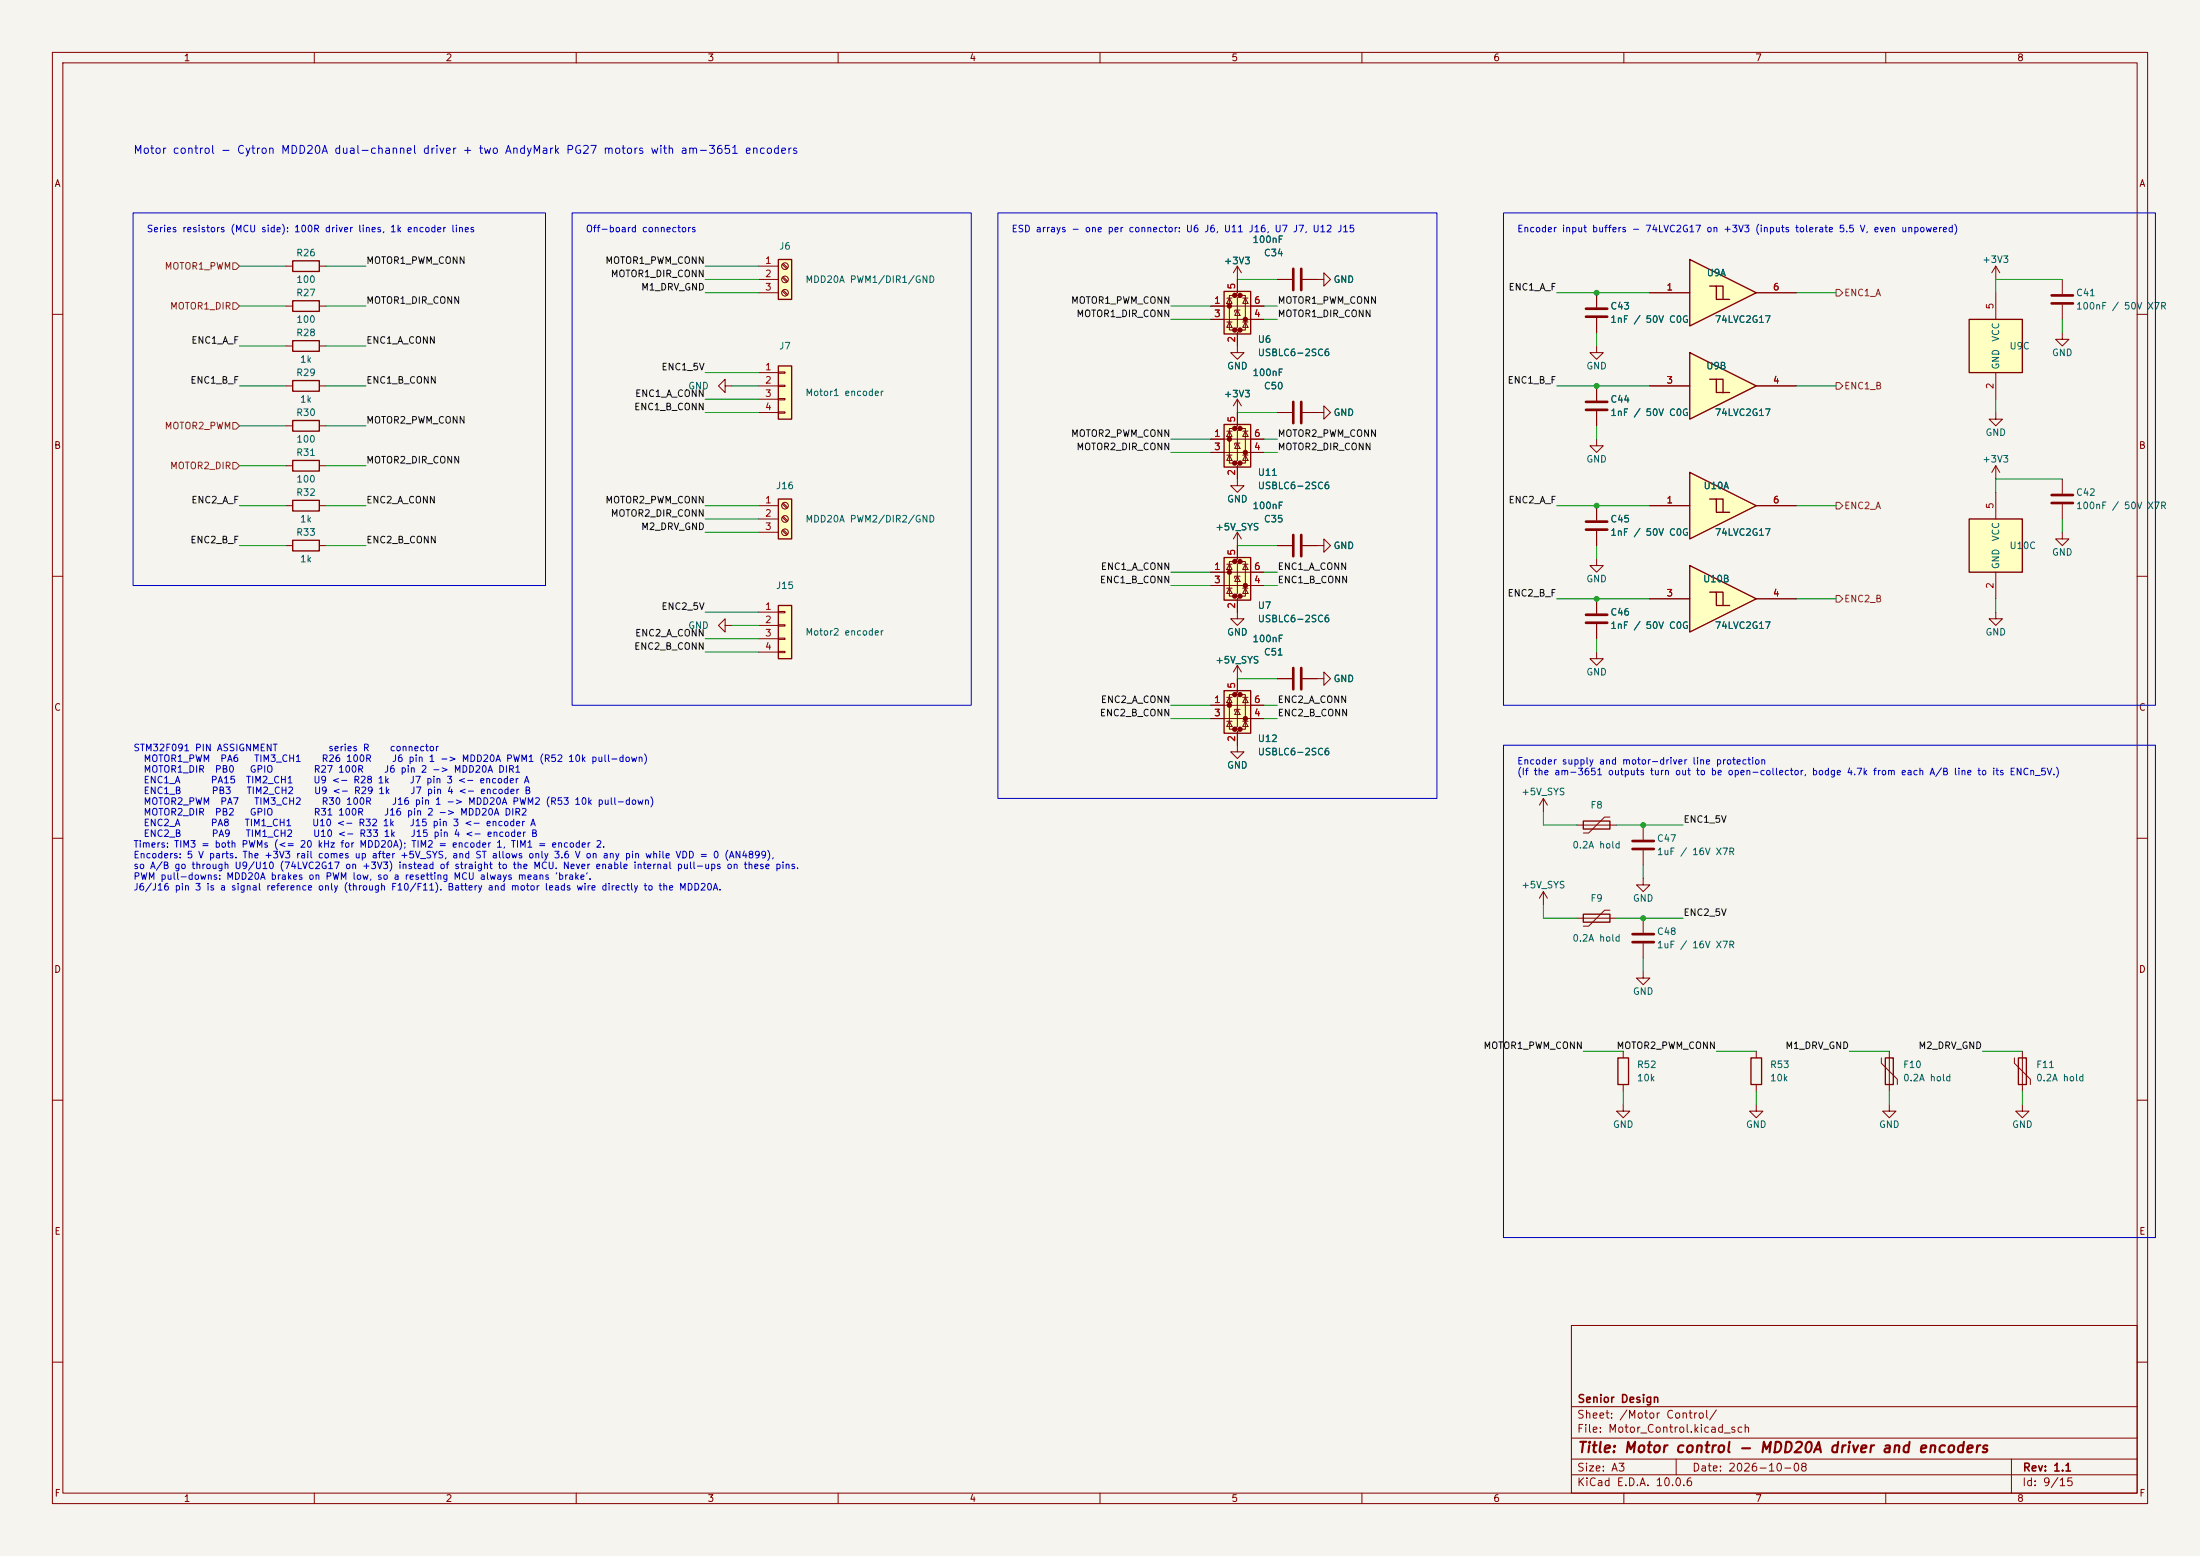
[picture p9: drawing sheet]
<svg xmlns="http://www.w3.org/2000/svg" width="420mm" height="297mm" viewBox="0 0 420 297" stroke-linecap="round" stroke-linejoin="round" font-family="sans-serif">
<path d="M0 0h420v297h-420z" fill="#f5f4ef" stroke="#f5f4ef" stroke-width=".19"/>
<g fill="none" stroke="#840000" stroke-width=".19">
<path d="M10 10h400v277h-400zM12 12h396v273h-396zM60 10v2M110 10v2M160 10v2M210 10v2M260 10v2M310 10v2M360 10v2M10 60h2M138.4 73.7v-1.3l-1.2 1.3 1.2 1.2v-1.2h1.3M408 60h2"/>
<path d="M10 110h2M408 110h2M10 160h2M408 160h2M294.6 170.2l-.7 1.3M294.6 170.2l.8 1.3M294.6 170.2v2.5M10 210h2M408 210h2M300 253h108v32h-108zM10 260h2M300 278.5h108"/>
<path d="M300 274.5h108M300 268.5h108M320 278.5v3M384 278.5v6.5M408 260h2M60 285v2M110 285v2M160 285v2M210 285v2M260 285v2M300 281.5h108M310 285v2"/>
<path d="M360 285v2"/>
</g>
<path d="M375.9 61h10.2v10.1h-10.2z" fill="#ffffc2"/>
<path d="M375.9 61h10.2v10.1h-10.2z" fill="none" stroke="#840000" stroke-width=".25"/>
<path d="M381 55.9v5.1M381 71.1v5.1" fill="none" stroke="#840000" stroke-width=".19"/>
<g fill="#ffffc2">
<path d="M322.6 108l12.7 6.3-12.7 6.4z"/>
<path d="M326.4 113l3.8 2.6h-2.5v-2.6z"/>
<path d="M327.7 113h1.2v2.6z"/>
</g>
<path d="M322.6 108l12.7 6.3-12.7 6.4zM326.4 113h1.3v2.6h2.5M327.7 113h1.2v2.6" fill="none" stroke="#840000" stroke-width=".25"/>
<path d="M236.2 50.8l-.7 1.3M236.2 50.8l.8 1.3M236.2 50.8v2.5M243.8 53.3h2.8M248.7 53.3h2.8M315 114.3h7.6M335.3 114.3h7.6" fill="none" stroke="#840000" stroke-width=".19"/>
<path d="M246.9 51.3v4.1M248.4 51.3v4.1" fill="none" stroke="#840000" stroke-width=".51"/>
<path d="M233.7 55.6h5.1v8.2h-5.1z" fill="#ffffc2"/>
<g fill="#840000" stroke="#840000" stroke-width=".51">
<circle cx="234.7" cy="58.4" r=".25"/>
<circle cx="235.7" cy="56.4" r=".25"/>
<circle cx="235.7" cy="63" r=".25"/>
<circle cx="236.7" cy="56.4" r=".25"/>
<circle cx="236.7" cy="63" r=".25"/>
<circle cx="237.7" cy="61" r=".25"/>
</g>
<g fill="none" stroke="#840000" stroke-width=".19">
<path d="M231.1 58.4h10.2M234.2 56.9h1M234.7 56.9l.5 1h-1zM235.7 56.4h-1v6.6h1M236.2 53.3v2.6l-.5 .5h1l-.5 .5v5.6l-.5 .5h1l-.5 .5v2.5M236.2 59.2l.5 1h-1zM236.7 59.2h-1v.4M236.7 56.4h1v6.6h-1M237.2 56.9h1.1M237.7 56.9l.6 1h-1.1zM251.5 53.3h1.2v-1.2l1.3 1.2-1.3 1.3v-1.3M231.1 61h10.2"/>
<path d="M234.2 61.5h1M234.7 61.5l.5 1h-1zM237.2 61.5h1.1M237.7 61.5l.6 1h-1.1zM381 78.7v1.3h1.3l-1.3 1.3-1.3-1.3h1.3M236.2 116.8v1.3h1.3l-1.3 1.3-1.3-1.3h1.3"/>
</g>
<path d="M233.7 55.6h5.1v8.2h-5.1z" fill="none" stroke="#840000" stroke-width=".25"/>
<path d="M233.7 106.4h5.1v8.2h-5.1z" fill="#ffffc2"/>
<g fill="#840000" stroke="#840000" stroke-width=".51">
<circle cx="234.7" cy="109.2" r=".25"/>
<circle cx="235.7" cy="107.2" r=".25"/>
<circle cx="235.7" cy="113.8" r=".25"/>
<circle cx="236.7" cy="107.2" r=".25"/>
<circle cx="236.7" cy="113.8" r=".25"/>
<circle cx="237.7" cy="111.8" r=".25"/>
</g>
<g fill="none" stroke="#840000" stroke-width=".19">
<path d="M231.1 109.2h10.2M231.1 111.8h10.2M234.2 112.3h1M234.2 107.7h1M234.7 107.7l.5 1h-1zM234.7 112.3l.5 1h-1zM235.7 107.2h-1v6.6h1M236.2 104.1v2.6l-.5 .5h1l-.5 .5v5.6l-.5 .5h1l-.5 .5v2.5M236.2 110l.5 1h-1zM236.7 110h-1v.4M236.7 107.2h1v6.6h-1M237.2 112.3h1.1"/>
<path d="M237.2 107.7h1.1M237.7 107.7l.6 1h-1.1zM237.7 112.3l.6 1h-1.1z"/>
</g>
<path d="M233.7 106.4h5.1v8.2h-5.1z" fill="none" stroke="#840000" stroke-width=".25"/>
<path d="M233.7 81h5.1v8.2h-5.1z" fill="#ffffc2"/>
<g fill="#840000" stroke="#840000" stroke-width=".51">
<circle cx="234.7" cy="83.8" r=".25"/>
<circle cx="235.7" cy="81.8" r=".25"/>
<circle cx="235.7" cy="88.4" r=".25"/>
<circle cx="236.7" cy="81.8" r=".25"/>
<circle cx="236.7" cy="88.4" r=".25"/>
<circle cx="237.7" cy="86.4" r=".25"/>
</g>
<g fill="none" stroke="#840000" stroke-width=".19">
<path d="M54.6 50.8h1.3M54.6 58.4h1.3M61 50.8h1.2M61 58.4h1.2M236.2 76.2v5.1l-.5 .5h1l-.5 .5v5.6l-.5 .5h1l-.5 .5v2.5M236.2 76.2l-.7 1.3M236.2 76.2l.8 1.3M231.1 83.8h10.2M231.1 86.4h10.2M234.2 86.9h1M234.2 82.3h1M234.7 82.3l.5 1h-1z"/>
<path d="M234.7 86.9l.5 1h-1zM235.7 81.8h-1v6.6h1M236.2 84.6l.5 1h-1zM236.7 84.6h-1v.4M236.7 81.8h1v6.6h-1M237.2 86.9h1.1M237.2 82.3h1.1M237.7 82.3l.6 1h-1.1zM237.7 86.9l.6 1h-1.1zM381 88.9l-.8 1.3M381 88.9l.8 1.3M381 88.9v2.5"/>
<path d="M393.7 91.4v2.8M393.7 96.3v2.8M236.2 101.6v2.5M236.2 101.6l-.7 1.3M236.2 101.6l.8 1.3M393.7 101.6v1.3h1.3l-1.3 1.2-1.3-1.2h1.3"/>
</g>
<path d="M55.9 49.8h5.1v2h-5.1zM55.9 57.4h5.1v2h-5.1zM233.7 81h5.1v8.2h-5.1z" fill="none" stroke="#840000" stroke-width=".25"/>
<path d="M391.7 94.5h4M391.7 96h4" fill="none" stroke="#840000" stroke-width=".51"/>
<path d="M233.7 131.8h5.1v8.2h-5.1z" fill="#ffffc2"/>
<g fill="#840000" stroke="#840000" stroke-width=".51">
<circle cx="234.7" cy="134.6" r=".25"/>
<circle cx="235.7" cy="132.6" r=".25"/>
<circle cx="235.7" cy="139.2" r=".25"/>
<circle cx="236.7" cy="132.6" r=".25"/>
<circle cx="236.7" cy="139.2" r=".25"/>
<circle cx="237.7" cy="137.2" r=".25"/>
</g>
<g fill="none" stroke="#840000" stroke-width=".19">
<path d="M231.1 134.6h10.2M231.1 137.2h10.2M234.2 137.7h1M234.2 133.1h1M234.7 133.1l.5 1h-1zM234.7 137.7l.5 1h-1zM235.7 132.6h-1v6.6h1M236.2 127v5.1l-.5 .5h1l-.5 .5v5.6l-.5 .5h1l-.5 .5v3.8h1.3l-1.3 1.3-1.3-1.3h1.3M236.2 135.4l.5 1h-1zM236.2 127l-.7 1.3M236.2 127l.8 1.3M236.7 135.4h-1v.4"/>
<path d="M236.7 132.6h1v6.6h-1M237.2 137.7h1.1M237.2 133.1h1.1M237.7 133.1l.6 1h-1.1zM237.7 137.7l.6 1h-1.1zM243.8 129.5h2.8M248.7 129.5h4v-1.2l1.3 1.2-1.3 1.3v-1.3"/>
</g>
<path d="M233.7 131.8h5.1v8.2h-5.1z" fill="none" stroke="#840000" stroke-width=".25"/>
<path d="M246.9 127.5v4.1M248.4 127.5v4.1" fill="none" stroke="#840000" stroke-width=".51"/>
<path d="M375.9 99.1h10.2v10.1h-10.2z" fill="#ffffc2"/>
<path d="M55.9 65h5.1v2.1h-5.1zM55.9 72.6h5.1v2.1h-5.1zM55.9 87.9h5.1v2h-5.1zM55.9 80.3h5.1v2h-5.1zM55.9 95.5h5.1v2h-5.1zM375.9 99.1h10.2v10.1h-10.2zM55.9 103.1h5.1v2.1h-5.1z" fill="none" stroke="#840000" stroke-width=".25"/>
<g fill="none" stroke="#840000" stroke-width=".19">
<path d="M393.7 53.3v2.8M393.7 58.2v2.8M54.6 66h1.3M54.6 73.7h1.3M61 66h1.2M61 73.7h1.2M54.6 88.9h1.3M54.6 81.3h1.3M54.6 96.5h1.3M61 88.9h1.2M61 81.3h1.2M61 96.5h1.2"/>
<path d="M236.2 91.4v1.3h1.3l-1.3 1.3-1.3-1.3h1.3M381 94v5.1M54.6 104.1h1.3M61 104.1h1.2M243.8 104.1h2.8M248.7 104.1h2.8M304.8 114.3v2.8M304.8 119.1v2.8M381 109.2v5.1M304.8 124.5v1.2h1.3l-1.3 1.3-1.3-1.3h1.3"/>
</g>
<path d="M391.7 56.4h4M391.7 57.9h4M246.9 102.1v4.1M248.4 102.1v4.1M302.8 117.3h4M302.8 118.9h4" fill="none" stroke="#840000" stroke-width=".51"/>
<g fill="#ffffc2">
<path d="M322.6 90.2l12.7 6.3-12.7 6.4z"/>
<path d="M326.4 95.3l3.8 2.5h-2.5v-2.5z"/>
<path d="M327.7 95.3h1.2v2.5z"/>
</g>
<path d="M322.6 90.2l12.7 6.3-12.7 6.4zM326.4 95.3h1.3v2.5h2.5M327.7 95.3h1.2v2.5M334.3 201.9h2v5.1h-2z" fill="none" stroke="#840000" stroke-width=".25"/>
<path d="M393.7 63.5v1.3h1.3l-1.3 1.2-1.3-1.2h1.3M315 96.5h7.6M335.3 96.5h7.6M251.5 104.1h1.2v-1.2l1.3 1.2-1.3 1.3v-1.3M335.3 210.8v1.3h1.2l-1.2 1.3-1.3-1.3h1.3M335.3 200.7v1.2M335.3 207v1.3" fill="none" stroke="#840000" stroke-width=".19"/>
<path d="M148.6 49.5h2.5v7.7h-2.5z" fill="#ffffc2"/>
<path d="M148.6 49.5h2.5v7.7h-2.5z" fill="none" stroke="#840000" stroke-width=".25"/>
<g fill="none" stroke="#840000" stroke-width=".19">
<path d="M144.8 50.8h3.8M144.8 53.3h3.8M144.8 55.9h3.8M149.3 50.5l.9 .8M149.3 53l.9 .8M149.3 55.5l.9 .9M149.5 50.3l.9 .8M149.5 52.8l.9 .9M149.5 55.4l.9 .8M236.2 66v1.3h1.3l-1.3 1.3-1.3-1.3h1.3M243.8 78.7h2.8M248.7 78.7h4v-1.2l1.3 1.2-1.3 1.3v-1.3"/>
<circle cx="149.9" cy="53.3" r=".63"/>
<circle cx="149.9" cy="50.8" r=".63"/>
<circle cx="149.9" cy="55.9" r=".63"/>
</g>
<path d="M246.9 76.7v4.1M248.4 76.7v4.1" fill="none" stroke="#840000" stroke-width=".51"/>
<path d="M148.6 115.6h2.5v10.1h-2.5z" fill="#ffffc2"/>
<path d="M148.6 115.6h2.5v10.1h-2.5z" fill="none" stroke="#840000" stroke-width=".25"/>
<path d="M144.8 116.8h3.8M144.8 119.4h3.8M148.6 116.7h1.3v.3h-1.3zM148.6 119.3h1.3v.2h-1.3zM144.8 121.9h3.8M144.8 124.5h3.8M148.6 121.8h1.3v.2h-1.3zM148.6 124.3h1.3v.3h-1.3z" fill="none" stroke="#840000" stroke-width=".19"/>
<path d="M148.6 69.9h2.5v10.1h-2.5z" fill="#ffffc2"/>
<path d="M148.6 69.9h2.5v10.1h-2.5z" fill="none" stroke="#840000" stroke-width=".25"/>
<path d="M144.8 71.1h3.8M144.8 73.7h3.8M144.8 76.2h3.8M144.8 78.7h3.8M148.6 71h1.3v.2h-1.3zM148.6 73.5h1.3v.3h-1.3zM148.6 76.1h1.3v.2h-1.3zM148.6 78.6h1.3v.3h-1.3z" fill="none" stroke="#840000" stroke-width=".19"/>
<path d="M148.6 95.3h2.5v7.6h-2.5z" fill="#ffffc2"/>
<path d="M148.6 95.3h2.5v7.6h-2.5zM302.3 156.7h5v1.5h-5zM302.3 174.5h5v1.5h-5zM308.9 201.9h2v5.1h-2zM359.9 201.9h1.5v5.1h-1.5zM385.3 201.9h1.5v5.1h-1.5z" fill="none" stroke="#840000" stroke-width=".25"/>
<g fill="none" stroke="#840000" stroke-width=".19">
<path d="M304.8 55.9v2.8M304.8 60.7v2.8M304.8 73.7v2.8M304.8 78.5v2.8M144.8 96.5h3.8M144.8 99.1h3.8M149.3 96.2l.9 .8M149.3 98.7l.9 .9M149.5 96l.9 .9M149.5 98.6l.9 .8M138.4 119.4v-1.3l-1.2 1.3 1.2 1.3v-1.3h1.3M144.8 101.6h3.8"/>
<path d="M149.3 101.3l.9 .8M149.5 101.1l.9 .8M304.8 106.7v1.3h1.3l-1.3 1.2-1.3-1.2h1.3M294.6 152.4l-.7 1.3M294.6 152.4l.8 1.3M294.6 152.4v2.5M301 157.5h7.6M307.3 156h-1l-3 3h-1M313.7 157.5v2.8M301 175.3h7.6M307.3 173.7h-1l-3 3.1h-1M313.7 167.6v1.3h1.3l-1.3 1.3-1.3-1.3h1.3"/>
<path d="M313.7 162.3v2.8M313.7 175.3v2.8M313.7 185.4v1.3h1.3l-1.3 1.3-1.3-1.3h1.3M313.7 180.1v2.8M309.9 210.8v1.3h1.2l-1.2 1.3-1.3-1.3h1.3M309.9 200.7v1.2M309.9 207v1.3M359.2 201.9v1l3 3.1v1M360.7 210.8v1.3h1.2l-1.2 1.3-1.3-1.3h1.3M360.7 200.7v7.6M384.6 201.9v1l3 3.1v1M386.1 210.8v1.3h1.2l-1.2 1.3-1.3-1.3h1.3"/>
<path d="M386.1 200.7v7.6"/>
<circle cx="149.9" cy="99.1" r=".63"/>
<circle cx="149.9" cy="96.5" r=".63"/>
<circle cx="149.9" cy="101.6" r=".63"/>
</g>
<path d="M302.8 58.9h4M302.8 76.7h4M302.8 78.2h4M302.8 60.5h4M311.7 160.5h4M311.7 162.1h4M311.7 178.3h4M311.7 179.8h4" fill="none" stroke="#840000" stroke-width=".51"/>
<g fill="#ffffc2">
<path d="M322.6 49.5l12.7 6.4-12.7 6.3z"/>
<path d="M326.4 54.6l3.8 2.6h-2.5v-2.6z"/>
<path d="M327.7 54.6h1.2v2.6z"/>
</g>
<path d="M322.6 49.5l12.7 6.4-12.7 6.3zM326.4 54.6h1.3v2.6h2.5M327.7 54.6h1.2v2.6" fill="none" stroke="#840000" stroke-width=".25"/>
<path d="M315 55.9h7.6M335.3 55.9h7.6M304.8 66v1.3h1.3l-1.3 1.3-1.3-1.3h1.3" fill="none" stroke="#840000" stroke-width=".19"/>
<g fill="#ffffc2">
<path d="M322.6 67.3l12.7 6.4-12.7 6.3z"/>
<path d="M326.4 72.4l3.8 2.5h-2.5v-2.5z"/>
<path d="M327.7 72.4h1.2v2.5z"/>
</g>
<path d="M322.6 67.3l12.7 6.4-12.7 6.3zM326.4 72.4h1.3v2.5h2.5M327.7 72.4h1.2v2.5" fill="none" stroke="#840000" stroke-width=".25"/>
<g fill="none" stroke="#840000" stroke-width=".19">
<path d="M231.1 58.4h2.6M236.2 53.3v2.6M238.8 58.4h2.5M243.8 53.3h2.8M248.7 53.3h2.8M304.8 55.9v2.8M315 55.9h7.6M335.3 55.9h7.6M381 50.8l-.8 1.3M381 50.8l.8 1.3M381 50.8v2.5M231.1 61h2.6"/>
<path d="M236.2 63.5v2.5M236.2 78.7v2.6M238.8 61h2.5M243.8 78.7h2.8M248.7 78.7h2.8M304.8 60.7v2.8M304.8 73.7v2.8M304.8 78.5v2.8M315 73.7h7.6M335.3 73.7h7.6M231.1 83.8h2.6M231.1 86.4h2.6"/>
<path d="M236.2 88.9v2.5M238.8 83.8h2.5M238.8 86.4h2.5M304.8 83.8v1.3h1.3l-1.3 1.3-1.3-1.3h1.3M304.8 96.5v2.8M315 96.5h7.6M335.3 96.5h7.6M231.1 109.2h2.6M231.1 111.8h2.6M236.2 104.1v2.6M236.2 114.3v2.5M238.8 109.2h2.5"/>
<path d="M238.8 111.8h2.5M243.8 104.1h2.8M248.7 104.1h2.8M304.8 101.3v2.8M304.8 114.3v2.8M304.8 119.1v2.8M315 114.3h7.6M335.3 114.3h7.6M381 116.8v1.3h1.3l-1.3 1.3-1.3-1.3h1.3M231.1 134.6h2.6M231.1 137.2h2.6M236.2 129.5v2.6"/>
<path d="M236.2 139.7v2.5M238.8 134.6h2.5M238.8 137.2h2.5M243.8 129.5h2.8M248.7 129.5h2.8"/>
</g>
<path d="M302.8 99.6h4M302.8 101.1h4" fill="none" stroke="#840000" stroke-width=".51"/>
<path d="M44.4 57.8h.7l.6 .6-.6 .7h-.7zM44.4 50.2h.7l.6 .6-.6 .6h-.7zM350.5 55.2h.7l.6 .7-.6 .6h-.7zM350.5 73h.7l.6 .7-.6 .6h-.7zM44.4 88.3h.7l.6 .6-.6 .6h-.7zM44.4 80.6h.7l.6 .7-.6 .6h-.7zM350.5 95.9h.7l.6 .6-.6 .7h-.7zM350.5 113.7h.7l.6 .6-.6 .6h-.7z" fill="none" stroke="#725600" stroke-width=".19"/>
<g fill="none" stroke="#009600" stroke-width=".19">
<path d="M45.7 58.4h8.9M45.7 50.8h8.9M62.2 58.4h7.6M62.2 50.8h7.6M134.6 53.3h10.2M134.6 50.8h10.2M134.6 55.9h10.2M223.5 58.4h7.6M236.2 53.3h7.6M241.3 58.4h2.5M297.2 55.9h17.8M342.9 55.9h7.6"/>
<path d="M393.7 53.3h-12.7v2.6M45.7 66h8.9M45.7 73.7h8.9M62.2 66h7.6M62.2 73.7h7.6M134.6 71.1h10.2M134.6 78.7h10.2M134.6 76.2h10.2M139.7 73.7h5.1M223.5 61h7.6M236.2 78.7h7.6M241.3 61h2.5"/>
<path d="M297.2 73.7h17.8M304.8 63.5v2.5M342.9 73.7h7.6M381 76.2v2.5M393.7 61v2.5M45.7 96.5h8.9M45.7 81.3h8.9M45.7 88.9h8.9M62.2 96.5h7.6M62.2 81.3h7.6M62.2 88.9h7.6M134.6 96.5h10.2"/>
<path d="M134.6 99.1h10.2M223.5 86.4h7.6M223.5 83.8h7.6M241.3 86.4h2.5M241.3 83.8h2.5M297.2 96.5h17.8M304.8 81.3v2.5M342.9 96.5h7.6M393.7 99.1v2.5M393.7 91.4h-12.7v2.6M45.7 104.1h8.9M62.2 104.1h7.6"/>
<path d="M134.6 101.6h10.2M134.6 116.8h10.2M139.7 119.4h5.1M223.5 109.2h7.6M223.5 111.8h7.6M236.2 104.1h7.6M241.3 109.2h2.5M241.3 111.8h2.5M297.2 114.3h17.8M304.8 104.1v2.6M342.9 114.3h7.6M381 114.3v2.5"/>
<path d="M134.6 121.9h10.2M134.6 124.5h10.2M223.5 134.6h7.6M223.5 137.2h7.6M236.2 129.5h7.6M241.3 134.6h2.5M241.3 137.2h2.5M304.8 121.9v2.6M294.6 154.9v2.6h6.4M308.6 157.5h12.7M294.6 172.7v2.6h6.4M308.6 175.3h12.7"/>
<path d="M313.7 165.1v2.5M313.7 182.9v2.5M302.3 200.7h7.6M309.9 208.3v2.5M327.7 200.7h7.6M335.3 208.3v2.5M353.1 200.7h7.6M360.7 208.3v2.5M378.5 200.7h7.6M386.1 208.3v2.5"/>
</g>
<path d="M25.4 40.6h78.7v71.2h-78.7zM109.2 40.6h76.2v94h-76.2zM190.5 40.6h83.8v111.8h-83.8zM287 40.6h124.5v94h-124.5zM287 142.2h124.5v94h-124.5z" fill="none" stroke="#0000c2" stroke-width=".19"/>
<g fill="#009600" stroke="#009600" stroke-width=".19">
<circle cx="304.8" cy="55.9" r=".46"/>
<circle cx="304.8" cy="96.5" r=".46"/>
<circle cx="304.8" cy="73.7" r=".46"/>
<circle cx="313.7" cy="157.5" r=".46"/>
<circle cx="313.7" cy="175.3" r=".46"/>
<circle cx="304.8" cy="114.3" r=".46"/>
</g>
<text font-size="2" fill="#840000" x="301" y="277.8">Title: Motor control - MDD20A driver and encoders</text>
<text font-size="1.5" fill="#0000c2" x="25.3" y="29.7">Motor control - Cytron MDD20A dual-channel driver + two AndyMark PG27 motors with am-3651 encoders</text>
<g font-size="1.5" fill="#840000">
<text x="301" y="268.1">Senior Design</text>
<text x="300.9" y="273.8">File: Motor_Control.kicad_sch</text>
<text x="300.9" y="271.1">Sheet: /Motor Control/</text>
<text x="300.9" y="281.2">Size: A3</text>
<text x="322.9" y="281.2">Date: 2026-10-08</text>
<text x="386" y="281.2">Rev: 1.1</text>
<text x="300.9" y="284">KiCad E.D.A. 10.0.6</text>
<text x="385.9" y="284">Id: 9/15</text>
</g>
<g font-size="1.3" fill="#840000">
<text x="35" y="12">1</text>
<text x="85" y="12">2</text>
<text x="135" y="12">3</text>
<text x="185" y="12">4</text>
<text x="235" y="12">5</text>
<text x="285" y="12">6</text>
<text x="335" y="12">7</text>
<text x="385" y="12">8</text>
<text x="10.3" y="36">A</text>
<text x="408.3" y="36">A</text>
<text x="10.2" y="86">B</text>
<text x="408.2" y="86">B</text>
<text x="10.2" y="136">C</text>
<text x="408.2" y="136">C</text>
<text x="10.2" y="186">D</text>
<text x="408.2" y="186">D</text>
<text x="10.3" y="236">E</text>
<text x="408.3" y="236">E</text>
<text x="10.3" y="286">F</text>
<text x="35" y="287">1</text>
<text x="85" y="287">2</text>
<text x="135" y="287">3</text>
<text x="185" y="287">4</text>
<text x="235" y="287">5</text>
<text x="285" y="287">6</text>
<text x="335" y="287">7</text>
<text x="385" y="287">8</text>
<text x="408.3" y="286">F</text>
</g>
<g font-size="1.3" fill="#0000c2">
<text x="27.9" y="44.6">Series resistors (MCU side): 100R driver lines, 1k encoder lines</text>
<text x="111.7" y="44.6">Off-board connectors</text>
<text x="193" y="44.6">ESD arrays - one per connector: U6 J6, U11 J16, U7 J7, U12 J15</text>
<text x="289.5" y="44.6">Encoder input buffers - 74LVC2G17 on +3V3 (inputs tolerate 5.5 V, even unpowered)</text>
<text x="25.4" y="143.7">STM32F091 PIN ASSIGNMENT</text>
<text x="62.6" y="143.7">series R</text>
<text x="74.3" y="143.7">connector</text>
<text x="27.3" y="145.7">MOTOR1_PWM</text>
<text x="27.3" y="147.8">MOTOR1_DIR</text>
<text x="27.3" y="149.8">ENC1_A</text>
<text x="40.1" y="149.8">PA15</text>
<text x="40.9" y="147.8">PB0</text>
<text x="41.9" y="145.7">PA6</text>
<text x="46.8" y="149.8">TIM2_CH1</text>
<text x="47.6" y="147.8">GPIO</text>
<text x="48.4" y="145.7">TIM3_CH1</text>
<text x="59.7" y="149.8">U9 &lt;- R28 1k</text>
<text x="59.8" y="147.8">R27 100R</text>
<text x="61.3" y="145.7">R26 100R</text>
<text x="73.2" y="147.8">J6 pin 2 -&gt; MDD20A DIR1</text>
<text x="74.7" y="145.7">J6 pin 1 -&gt; MDD20A PWM1 (R52 10k pull-down)</text>
<text x="78.1" y="149.8">J7 pin 3 &lt;- encoder A</text>
<text x="289.5" y="146.2">Encoder supply and motor-driver line protection</text>
<text x="289.5" y="148.3">(If the am-3651 outputs turn out to be open-collector, bodge 4.7k from each A/B line to its ENCn_5V.)</text>
<text x="27.3" y="151.9">ENC1_B</text>
<text x="27.3" y="153.9">MOTOR2_PWM</text>
<text x="27.3" y="156">MOTOR2_DIR</text>
<text x="40.3" y="151.9">PB3</text>
<text x="40.9" y="156">PB2</text>
<text x="41.9" y="153.9">PA7</text>
<text x="47" y="151.9">TIM2_CH2</text>
<text x="47.6" y="156">GPIO</text>
<text x="48.4" y="153.9">TIM3_CH2</text>
<text x="59.8" y="156">R31 100R</text>
<text x="59.8" y="151.9">U9 &lt;- R29 1k</text>
<text x="61.3" y="153.9">R30 100R</text>
<text x="73.2" y="156">J16 pin 2 -&gt; MDD20A DIR2</text>
<text x="74.7" y="153.9">J16 pin 1 -&gt; MDD20A PWM2 (R53 10k pull-down)</text>
<text x="78.2" y="151.9">J7 pin 4 &lt;- encoder B</text>
<text x="27.3" y="158">ENC2_A</text>
<text x="27.3" y="160.1">ENC2_B</text>
<text x="40.1" y="158">PA8</text>
<text x="40.3" y="160.1">PA9</text>
<text x="46.6" y="158">TIM1_CH1</text>
<text x="46.8" y="160.1">TIM1_CH2</text>
<text x="59.5" y="158">U10 &lt;- R32 1k</text>
<text x="59.7" y="160.1">U10 &lt;- R33 1k</text>
<text x="78.1" y="158">J15 pin 3 &lt;- encoder A</text>
<text x="78.3" y="160.1">J15 pin 4 &lt;- encoder B</text>
<text x="25.4" y="162.1">Timers: TIM3 = both PWMs (&lt;= 20 kHz for MDD20A); TIM2 = encoder 1, TIM1 = encoder 2.</text>
<text x="25.4" y="164.1">Encoders: 5 V parts. The +3V3 rail comes up after +5V_SYS, and ST allows only 3.6 V on any pin while VDD = 0 (AN4899),</text>
<text x="25.4" y="166.2">so A/B go through U9/U10 (74LVC2G17 on +3V3) instead of straight to the MCU. Never enable internal pull-ups on these pins.</text>
<text x="25.4" y="168.2">PWM pull-downs: MDD20A brakes on PWM low, so a resetting MCU always means 'brake'.</text>
<text x="25.4" y="170.3">J6/J16 pin 3 is a signal reference only (through F10/F11). Battery and motor leads wire directly to the MDD20A.</text>
</g>
<g font-size="1.3" fill="#006464">
<text x="148.6" y="48">J6</text>
<text x="239" y="46.7">100nF</text>
<text x="56.4" y="49.2">R26</text>
<text x="233.6" y="50.7">+3V3</text>
<text x="241.2" y="49.2">C34</text>
<text x="325.7" y="53">U9A</text>
<text x="378.3" y="50.5">+3V3</text>
<text x="56.4" y="56.8">R27</text>
<text x="56.5" y="54.3">100</text>
<text x="153.7" y="54.3">MDD20A PWM1/DIR1/GND</text>
<text x="254.5" y="54.3">GND</text>
<text x="307.3" y="59.4">C43</text>
<text x="396.2" y="56.8">C41</text>
<text x="396.2" y="59.4">100nF / 50V X7R</text>
<text x="56.4" y="64.5">R28</text>
<text x="56.5" y="61.9">100</text>
<text x="240" y="65.7">U6</text>
<text x="307.3" y="61.9">1nF / 50V C0G</text>
<text x="327.3" y="61.9">74LVC2G17</text>
<text x="382" y="65.3" transform="rotate(-90 382 65.3)">VCC</text>
<text x="57.2" y="69.5">1k</text>
<text x="148.6" y="67">J7</text>
<text x="234.2" y="70.8">GND</text>
<text x="240" y="68.3">USBLC6-2SC6</text>
<text x="302.7" y="70.8">GND</text>
<text x="325.6" y="70.8">U9B</text>
<text x="382" y="70.6" transform="rotate(-90 382 70.6)">GND</text>
<text x="383.5" y="67">U9C</text>
<text x="391.6" y="68.3">GND</text>
<text x="56.4" y="72.1">R29</text>
<text x="57.2" y="77.2">1k</text>
<text x="131.3" y="74.6">GND</text>
<text x="153.7" y="75.9">Motor1 encoder</text>
<text x="233.6" y="76.1">+3V3</text>
<text x="239" y="72.1">100nF</text>
<text x="241.2" y="74.6">C50</text>
<text x="307.3" y="77.2">C44</text>
<text x="56.4" y="79.7">R30</text>
<text x="254.5" y="79.7">GND</text>
<text x="307.3" y="79.7">1nF / 50V C0G</text>
<text x="327.3" y="79.7">74LVC2G17</text>
<text x="378.9" y="83.5">GND</text>
<text x="56.4" y="87.3">R31</text>
<text x="56.5" y="84.8">100</text>
<text x="302.7" y="88.6">GND</text>
<text x="378.3" y="88.6">+3V3</text>
<text x="56.4" y="94.9">R32</text>
<text x="56.5" y="92.4">100</text>
<text x="148" y="93.7">J16</text>
<text x="240" y="91.1">U11</text>
<text x="240" y="93.7">USBLC6-2SC6</text>
<text x="325.1" y="93.7">U10A</text>
<text x="396.2" y="94.9">C42</text>
<text x="57.2" y="100">1k</text>
<text x="153.7" y="100">MDD20A PWM2/DIR2/GND</text>
<text x="231.9" y="101.5">+5V_SYS</text>
<text x="234.2" y="96.2">GND</text>
<text x="239" y="97.5">100nF</text>
<text x="241.2" y="100">C35</text>
<text x="307.3" y="100">C45</text>
<text x="396.2" y="97.5">100nF / 50V X7R</text>
<text x="56.4" y="102.6">R33</text>
<text x="57.2" y="107.6">1k</text>
<text x="254.5" y="105.1">GND</text>
<text x="307.3" y="102.6">1nF / 50V C0G</text>
<text x="327.3" y="102.6">74LVC2G17</text>
<text x="382" y="103.4" transform="rotate(-90 382 103.4)">VCC</text>
<text x="383.5" y="105.1">U10C</text>
<text x="391.6" y="106.4">GND</text>
<text x="148" y="112.7">J15</text>
<text x="302.7" y="111.5">GND</text>
<text x="325" y="111.5">U10B</text>
<text x="382" y="108.7" transform="rotate(-90 382 108.7)">GND</text>
<text x="240" y="116.5">U7</text>
<text x="240" y="119.1">USBLC6-2SC6</text>
<text x="307.3" y="117.8">C46</text>
<text x="131.3" y="120.3">GND</text>
<text x="153.7" y="121.6">Motor2 encoder</text>
<text x="234.2" y="121.6">GND</text>
<text x="239" y="122.9">100nF</text>
<text x="241.2" y="125.4">C51</text>
<text x="307.3" y="120.3">1nF / 50V C0G</text>
<text x="327.3" y="120.3">74LVC2G17</text>
<text x="378.9" y="121.6">GND</text>
<text x="231.9" y="126.9">+5V_SYS</text>
<text x="254.5" y="130.5">GND</text>
<text x="302.7" y="129.2">GND</text>
<text x="240" y="141.9">U12</text>
<text x="234.2" y="147">GND</text>
<text x="240" y="144.5">USBLC6-2SC6</text>
<text x="290.3" y="152.1">+5V_SYS</text>
<text x="303.5" y="154.6">F8</text>
<text x="316.2" y="161">C47</text>
<text x="300.1" y="162.3">0.2A hold</text>
<text x="316.2" y="163.5">1uF / 16V X7R</text>
<text x="290.3" y="169.9">+5V_SYS</text>
<text x="303.5" y="172.4">F9</text>
<text x="311.6" y="172.4">GND</text>
<text x="316.2" y="178.8">C48</text>
<text x="300.1" y="180">0.2A hold</text>
<text x="316.2" y="181.3">1uF / 16V X7R</text>
<text x="311.6" y="190.2">GND</text>
<text x="312.4" y="204.2">R52</text>
<text x="312.4" y="206.7">10k</text>
<text x="337.8" y="204.2">R53</text>
<text x="337.8" y="206.7">10k</text>
<text x="363.2" y="204.2">F10</text>
<text x="363.2" y="206.7">0.2A hold</text>
<text x="388.6" y="204.2">F11</text>
<text x="388.6" y="206.7">0.2A hold</text>
<text x="307.8" y="215.6">GND</text>
<text x="333.2" y="215.6">GND</text>
<text x="358.6" y="215.6">GND</text>
<text x="384" y="215.6">GND</text>
</g>
<g font-size="1.3" fill="#725600">
<text x="31.3" y="51.8">MOTOR1_PWM</text>
<text x="32.4" y="59.4">MOTOR1_DIR</text>
<text x="352" y="56.8">ENC1_A</text>
<text x="352" y="74.6">ENC1_B</text>
<text x="31.3" y="82.2">MOTOR2_PWM</text>
<text x="32.4" y="89.9">MOTOR2_DIR</text>
<text x="352" y="97.5">ENC2_A</text>
<text x="352" y="115.3">ENC2_B</text>
</g>
<g font-size="1.3" fill="#0f0f0f">
<text x="69.8" y="50.7">MOTOR1_PWM_CONN</text>
<text x="115.5" y="50.7">MOTOR1_PWM_CONN</text>
<text x="116.5" y="53.2">MOTOR1_DIR_CONN</text>
<text x="69.8" y="58.3">MOTOR1_DIR_CONN</text>
<text x="122.3" y="55.8">M1_DRV_GND</text>
<text x="204.4" y="58.3">MOTOR1_PWM_CONN</text>
<text x="243.8" y="58.3">MOTOR1_PWM_CONN</text>
<text x="287.9" y="55.8">ENC1_A_F</text>
<text x="36.4" y="65.9">ENC1_A_F</text>
<text x="69.8" y="65.9">ENC1_A_CONN</text>
<text x="205.4" y="60.8">MOTOR1_DIR_CONN</text>
<text x="243.8" y="60.8">MOTOR1_DIR_CONN</text>
<text x="126.2" y="71">ENC1_5V</text>
<text x="36.2" y="73.5">ENC1_B_F</text>
<text x="69.8" y="73.5">ENC1_B_CONN</text>
<text x="121.1" y="76.1">ENC1_A_CONN</text>
<text x="287.7" y="73.5">ENC1_B_F</text>
<text x="69.8" y="81.2">MOTOR2_PWM_CONN</text>
<text x="121" y="78.6">ENC1_B_CONN</text>
<text x="204.4" y="83.7">MOTOR2_PWM_CONN</text>
<text x="243.8" y="83.7">MOTOR2_PWM_CONN</text>
<text x="69.8" y="88.8">MOTOR2_DIR_CONN</text>
<text x="205.4" y="86.2">MOTOR2_DIR_CONN</text>
<text x="243.8" y="86.2">MOTOR2_DIR_CONN</text>
<text x="36.4" y="96.4">ENC2_A_F</text>
<text x="69.8" y="96.4">ENC2_A_CONN</text>
<text x="115.5" y="96.4">MOTOR2_PWM_CONN</text>
<text x="116.5" y="98.9">MOTOR2_DIR_CONN</text>
<text x="122.3" y="101.5">M2_DRV_GND</text>
<text x="287.9" y="96.4">ENC2_A_F</text>
<text x="36.2" y="104">ENC2_B_F</text>
<text x="69.8" y="104">ENC2_B_CONN</text>
<text x="209.9" y="111.6">ENC1_B_CONN</text>
<text x="210" y="109.1">ENC1_A_CONN</text>
<text x="243.8" y="111.6">ENC1_B_CONN</text>
<text x="243.8" y="109.1">ENC1_A_CONN</text>
<text x="126.2" y="116.7">ENC2_5V</text>
<text x="287.7" y="114.2">ENC2_B_F</text>
<text x="121" y="124.3">ENC2_B_CONN</text>
<text x="121.1" y="121.8">ENC2_A_CONN</text>
<text x="209.9" y="137">ENC2_B_CONN</text>
<text x="210" y="134.5">ENC2_A_CONN</text>
<text x="243.8" y="137">ENC2_B_CONN</text>
<text x="243.8" y="134.5">ENC2_A_CONN</text>
<text x="321.3" y="157.4">ENC1_5V</text>
<text x="321.3" y="175.1">ENC2_5V</text>
<text x="283.1" y="200.5">MOTOR1_PWM_CONN</text>
<text x="308.5" y="200.5">MOTOR2_PWM_CONN</text>
<text x="340.7" y="200.5">M1_DRV_GND</text>
<text x="366.1" y="200.5">M2_DRV_GND</text>
</g>
<g font-size="1.3" fill="#a90000">
<text x="146" y="50.7">1</text>
<text x="146" y="53.2">2</text>
<text x="146" y="55.7">3</text>
<text x="231.7" y="58.3">1</text>
<text x="236.1" y="55.3" transform="rotate(-90 236.1 55.3)">5</text>
<text x="239.3" y="58.3">6</text>
<text x="318" y="55.7">1</text>
<text x="338.4" y="55.7">6</text>
<text x="380.9" y="59.2" transform="rotate(-90 380.9 59.2)">5</text>
<text x="231.7" y="60.8">3</text>
<text x="236.1" y="65.5" transform="rotate(-90 236.1 65.5)">2</text>
<text x="239.3" y="60.8">4</text>
<text x="146" y="71">1</text>
<text x="146" y="73.5">2</text>
<text x="146" y="76.1">3</text>
<text x="318" y="73.5">3</text>
<text x="338.4" y="73.5">4</text>
<text x="380.9" y="74.4" transform="rotate(-90 380.9 74.4)">2</text>
<text x="146" y="78.6">4</text>
<text x="231.7" y="83.7">1</text>
<text x="236.1" y="80.7" transform="rotate(-90 236.1 80.7)">5</text>
<text x="239.3" y="83.7">6</text>
<text x="231.7" y="86.2">3</text>
<text x="239.3" y="86.2">4</text>
<text x="236.1" y="90.9" transform="rotate(-90 236.1 90.9)">2</text>
<text x="146" y="96.4">1</text>
<text x="146" y="98.9">2</text>
<text x="146" y="101.5">3</text>
<text x="318" y="96.4">1</text>
<text x="338.4" y="96.4">6</text>
<text x="380.9" y="97.3" transform="rotate(-90 380.9 97.3)">5</text>
<text x="236.1" y="106.1" transform="rotate(-90 236.1 106.1)">5</text>
<text x="231.7" y="109.1">1</text>
<text x="231.7" y="111.6">3</text>
<text x="239.3" y="111.6">4</text>
<text x="239.3" y="109.1">6</text>
<text x="380.9" y="112.5" transform="rotate(-90 380.9 112.5)">2</text>
<text x="146" y="116.7">1</text>
<text x="146" y="119.2">2</text>
<text x="236.1" y="116.3" transform="rotate(-90 236.1 116.3)">2</text>
<text x="318" y="114.2">3</text>
<text x="338.4" y="114.2">4</text>
<text x="146" y="121.8">3</text>
<text x="146" y="124.3">4</text>
<text x="236.1" y="131.5" transform="rotate(-90 236.1 131.5)">5</text>
<text x="231.7" y="134.5">1</text>
<text x="231.7" y="137">3</text>
<text x="239.3" y="137">4</text>
<text x="239.3" y="134.5">6</text>
<text x="236.1" y="141.7" transform="rotate(-90 236.1 141.7)">2</text>
</g>
</svg>
